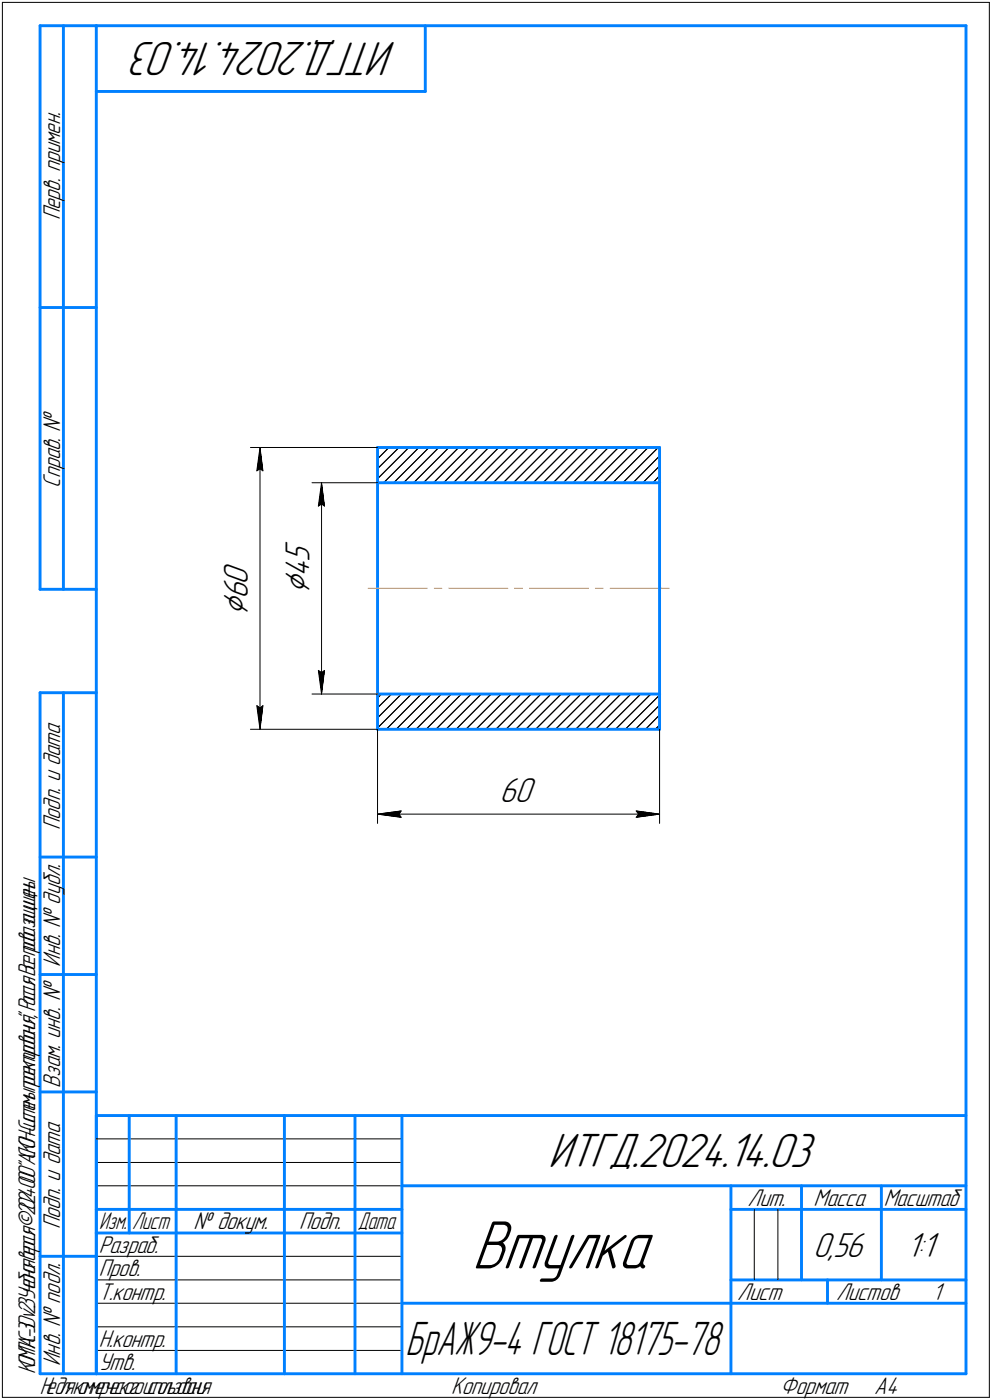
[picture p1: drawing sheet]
<svg xmlns="http://www.w3.org/2000/svg" width="211mm" height="298mm" viewBox="0 0 211 298" stroke-linecap="round" stroke-linejoin="round" font-family="sans-serif">
<g fill="none" stroke="#000" stroke-width=".21">
<path d="M.5 .5v297zM.5 .5h210zM210.5 .5v297zM53.3 95.3h27zM55.3 95.3l.6 4.9zM55.3 99.8l.6 .4zM55.3 95.3l-.7 4.9zM55.3 95.3v60zM80.3 99.8l4.6-4.5zM80.3 95.6l.4-.3zM82.7 95.3l-2.4 2.4zM89.1 95.3l-7.5 7.5z"/>
<path d="M101.8 95.3l-7.4 7.5zM127.3 95.3l-7.5 7.5zM131.6 95.3l-7.5 7.5zM140.3 97.1l-5.6 5.7zM54.6 100.2l.7-.4zM66.4 102.8h13.9zM67.7 107.8l.7-.5zM68.4 102.8l.6 5zM68.4 107.3l.6 .5zM68.4 102.8l-.7 5zM68.4 102.8v45zM80.3 101.9l6.7-6.6z"/>
<path d="M83.8 102.8l7.5-7.5zM85.9 102.8l7.5-7.5zM88 102.8l7.5-7.5zM90.1 102.8l7.5-7.5zM92.2 102.8l7.5-7.5zM96.5 102.8l7.5-7.5zM98.6 102.8l7.5-7.5zM100.7 102.8l7.5-7.5zM102.8 102.8l7.5-7.5zM104.9 102.8l7.5-7.5zM107.1 102.8l7.5-7.5zM109.2 102.8l7.5-7.5z"/>
<path d="M111.3 102.8l7.5-7.5zM113.5 102.8l7.5-7.5zM115.5 102.8l7.5-7.5zM117.7 102.8l7.5-7.5zM121.9 102.8l7.5-7.5zM126.2 102.8l7.5-7.5zM128.3 102.8l7.5-7.5zM130.4 102.8l7.5-7.5zM132.5 102.8l7.5-7.5zM136.8 102.8l3.5-3.6zM140.3 101.3l-1.4 1.5zM53.3 155.3h27z"/>
<path d="M54.6 150.3l.7 5zM54.6 150.3l.7 .5zM55.3 150.8l.6-.5zM55.9 150.3l-.6 5zM66.4 147.8h13.9zM67.7 142.7l.7 5.1zM67.7 142.7l.7 .6zM68.4 143.3l.6-.6zM69 142.7l-.6 5.1zM80.3 155l7.2-7.2zM80.3 152.9l5.1-5.1zM80.3 150.7l3-2.9z"/>
<path d="M80.3 148.6l.9-.8zM80.3 155.3v20zM84.3 155.3l7.5-7.5zM86.4 155.3l7.5-7.5zM88.5 155.3l7.5-7.5zM89.6 147.8l-7.4 7.5zM90.6 155.3l7.6-7.5zM92.7 155.3l7.5-7.5zM94.9 155.3l7.5-7.5zM99.1 155.3l7.5-7.5zM101.3 155.3l7.5-7.5zM103.3 155.3l7.6-7.5z"/>
<path d="M104.5 147.8l-7.5 7.5zM105.5 155.3l7.5-7.5zM109.7 155.3l7.5-7.5zM111.9 155.3l7.5-7.5zM114 155.3l7.5-7.5zM115.1 147.8l-7.5 7.5zM116.1 155.3l7.5-7.5zM118.2 155.3l7.5-7.5zM120.3 155.3l7.5-7.5zM124.6 155.3l7.5-7.5zM126.7 155.3l7.5-7.5zM128.8 155.3l7.5-7.5z"/>
<path d="M129.9 147.8l-7.4 7.5zM131 155.3l7.5-7.5zM133 155.3l7.3-7.3zM135.2 155.3l5.1-5.2zM139.4 155.3l.9-.9zM140.3 152.2l-3 3.1zM140.3 155.3v20zM80.3 173.3l5-.6zM80.3 173.3l5 .7zM80.3 173.3h60zM84.8 173.3l.5 .7zM85.3 172.7l-.5 .6z"/>
<path d="M135.4 174l4.9-.7zM135.4 172.7l.5 .6zM135.4 172.7l4.9 .6zM135.9 173.3l-.5 .7zM20.5 247.5h65zM20.5 252.5h65zM20.5 242.5h65zM160.5 257.5v15zM165.5 257.5v15zM20.5 267.5h65zM20.5 272.5h65zM20.5 277.5h65z"/>
<path d="M.5 297.5h210zM20.5 282.5h65zM20.5 287.5h65z"/>
</g>
<g fill="none" stroke="#0080ff" stroke-width=".62">
<path d="M8.5 5.5v120zM8.5 5.5h12zM13.5 5.5v120zM20.5 5.5v287zM20.5 5.5h185zM20.5 19.5h70zM90.5 5.5v14zM205.5 5.5v287zM8.5 65.5h12zM80.3 95.3v7.5zM80.3 95.3h60zM140.3 95.3v7.5z"/>
<path d="M80.3 102.8v45zM80.3 102.8h60zM140.3 102.8v45zM8.5 125.5h12zM8.5 147.5v145zM8.5 147.5h12zM13.5 147.5v145zM80.3 147.8v7.5zM80.3 155.3h60zM80.3 147.8h60zM140.3 147.8v7.5zM8.5 182.5h12z"/>
<path d="M8.5 207.5h12zM8.5 232.5h12zM20.5 237.5h185zM20.5 237.5v55zM27.5 237.5v25zM37.5 237.5v55zM60.5 237.5v55zM75.5 237.5v55zM85.5 237.5v55zM20.5 257.5h65zM85.5 252.5h120zM155.5 252.5v40z"/>
<path d="M155.5 257.5h15zM170.5 252.5v20zM170.5 257.5h35zM187.5 252.5v20zM8.5 267.5h12zM20.5 262.5h65zM85.5 277.5h70zM155.5 277.5h50zM155.5 272.5h50zM176.1 272.5v5zM8.5 292.5h12zM20.5 292.5h185z"/>
</g>
<path d="M78.3 125.3h12.6zM92.4 125.3h1.6zM95.5 125.3h12.5zM109.5 125.3h1.6zM112.7 125.3h12.5zM126.7 125.3h1.6zM129.8 125.3h12.6z" fill="none" stroke="#ff8000" stroke-width=".21"/>
<g fill="#fff" stroke="#fff" stroke-width=".21">
<path d="M106.2 165.2h8.2zM106.2 165.3h8.2zM106.2 165.3h8.2zM106.2 165.4h8.2zM106.2 165.4h8.2zM106.2 165.5h8.2zM106.2 165.6h8.2zM106.2 165.6h8.2zM106.2 165.7h8.2zM106.2 165.7h8.2zM106.2 165.8h8.2zM106.2 165.8h8.2zM106.2 165.9h8.2zM106.2 165.9h8.2zM106.2 166h8.2zM106.2 166.1h8.2zM106.2 166.1h8.2zM106.2 166.2h8.2zM106.2 166.2h8.2zM106.2 166.3h8.2zM106.2 166.3h8.2zM106.2 166.4h8.2zM106.2 166.5h8.2zM106.2 166.5h8.2zM106.2 166.6h8.2zM106.2 166.6h8.2zM106.2 166.7h8.2zM106.2 166.7h8.2zM106.2 166.8h8.2zM106.2 166.8h8.2zM106.2 166.9h8.2zM106.2 167h8.2zM106.2 167h8.2zM106.2 167.1h8.2zM106.2 167.1h8.2zM106.2 167.2h8.2zM106.2 167.2h8.2zM106.2 167.3h8.2zM106.2 167.4h8.2zM106.2 167.4h8.2zM106.2 167.5h8.2zM106.2 167.5h8.2zM106.2 167.6h8.2zM106.2 167.6h8.2zM106.2 167.7h8.2zM106.2 167.8h8.2zM106.2 167.8h8.2zM106.2 167.9h8.2zM106.2 167.9h8.2zM106.2 168h8.2zM106.2 168h8.2zM106.2 168.1h8.2zM106.2 168.1h8.2zM106.2 168.2h8.2zM106.2 168.3h8.2zM106.2 168.3h8.2zM106.2 168.4h8.2zM106.2 168.4h8.2zM106.2 168.5h8.2zM106.2 168.5h8.2zM106.2 168.6h8.2zM106.2 168.7h8.2zM106.2 168.7h8.2zM106.2 168.8h8.2zM106.2 168.8h8.2zM106.2 168.9h8.2zM106.2 168.9h8.2zM106.2 169h8.2zM106.2 169.1h8.2zM106.2 169.1h8.2zM106.2 169.2h8.2zM106.2 169.2h8.2zM106.2 169.3h8.2zM106.2 169.3h8.2zM106.2 169.4h8.2zM106.2 169.4h8.2zM106.2 169.5h8.2zM106.2 169.6h8.2zM106.2 169.6h8.2zM106.2 169.7h8.2zM106.2 169.7h8.2zM106.2 169.8h8.2zM106.2 169.8h8.2zM106.2 169.9h8.2zM106.2 170h8.2zM106.2 170h8.2zM106.2 170.1h8.2zM106.2 170.1h8.2zM106.2 170.2h8.2zM106.2 170.2h8.2zM106.2 170.3h8.2zM106.2 170.3h8.2zM106.2 170.4h8.2zM106.2 170.5h8.2zM106.2 170.5h8.2zM106.2 170.6h8.2zM106.2 170.6h8.2zM106.2 170.7h8.2zM106.2 170.7h8.2zM106.2 170.8h8.2zM106.2 170.9h8.2zM106.2 170.9h8.2zM106.2 171h8.2zM106.2 171h8.2zM106.2 171.1h8.2zM106.2 171.1h8.2zM106.2 171.2h8.2zM106.2 171.3h8.2zM106.2 171.3h8.2zM106.2 171.4h8.2zM106.2 171.4h8.2zM106.2 171.5h8.2zM106.2 171.5h8.2zM106.2 171.6h8.2zM106.2 171.6h8.2zM106.2 171.7h8.2zM106.2 171.8h8.2zM106.2 171.8h8.2zM106.2 171.9h8.2zM106.2 171.9h8.2zM106.2 172h8.2zM106.2 172h8.2zM106.2 172.1h8.2zM106.2 172.2h8.2zM106.2 172.2h8.2zM106.2 172.3h8.2z"/>
<path d="M85.5 172.2h.4zM85.1 172.2h.8zM84.6 172.3h1.3zM84.2 172.3h1.7zM83.8 172.4h2.1zM83.4 172.4h2.5zM83 172.5h2.9zM82.6 172.6h3.3zM82.1 172.6h3.8zM82 172.7h3.9zM81.9 172.7h4zM81.7 172.8h4.2zM81.6 172.8h4.3zM81.4 172.9h4.5zM81.3 172.9h4.6zM81.2 173h4.7zM81.1 173.1h4.8zM80.9 173.1h5zM80.8 173.2h5.1zM80.6 173.2h5.3zM80.5 173.3h5.4zM80.3 173.3h5.6zM80.5 173.4h5.4zM80.6 173.5h5.3zM80.8 173.5h5.1zM80.9 173.6h5zM81.1 173.6h4.8zM81.2 173.7h4.7zM81.3 173.7h4.6zM81.4 173.8h4.5zM81.6 173.8h4.3zM81.7 173.9h4.2zM81.9 174h4zM82 174h3.9zM82.1 174.1h3.8zM82.6 174.1h3.3zM83 174.2h2.9zM83.4 174.2h2.5zM83.8 174.3h2.1zM84.2 174.4h1.7zM84.6 174.4h1.3zM85.1 174.5h.8zM85.5 174.5h.4z"/>
<path d="M134.8 172.2h.5zM134.8 172.2h.9zM134.8 172.3h1.3zM134.8 172.3h1.7zM134.8 172.4h2.1zM134.8 172.4h2.5zM134.8 172.5h3zM134.8 172.6h3.4zM134.8 172.6h3.8zM134.8 172.7h3.9zM134.8 172.7h4.1zM134.8 172.8h4.2zM134.8 172.8h4.3zM134.8 172.9h4.4zM134.8 172.9h4.6zM134.8 173h4.7zM134.8 173.1h4.9zM134.8 173.1h5zM134.8 173.2h5.1zM134.8 173.2h5.3zM134.8 173.3h5.4zM134.8 173.3h5.5zM134.8 173.4h5.4zM134.8 173.5h5.3zM134.8 173.5h5.1zM134.8 173.6h5zM134.8 173.6h4.9zM134.8 173.7h4.7zM134.8 173.7h4.6zM134.8 173.8h4.4zM134.8 173.8h4.3zM134.8 173.9h4.2zM134.8 174h4.1zM134.8 174h3.9zM134.8 174.1h3.8zM134.8 174.1h3.4zM134.8 174.2h3zM134.8 174.2h2.5zM134.8 174.3h2.1zM134.8 174.4h1.7zM134.8 174.4h1.3zM134.8 174.5h.9zM134.8 174.5h.5z"/>
<path d="M47 119.5h7.3zM47 119.5h7.3zM47 119.6h7.3zM47 119.7h7.3zM47 119.7h7.3zM47 119.8h7.3zM47 119.8h7.3zM47 119.9h7.3zM47 119.9h7.3zM47 120h7.3zM47 120.1h7.3zM47 120.1h7.3zM47 120.2h7.3zM47 120.2h7.3zM47 120.3h7.3zM47 120.3h7.3zM47 120.4h7.3zM47 120.5h7.3zM47 120.5h7.3zM47 120.6h7.3zM47 120.6h7.3zM47 120.7h7.3zM47 120.7h7.3zM47 120.8h7.3zM47 120.8h7.3zM47 120.9h7.3zM47 121h7.3zM47 121h7.3zM47 121.1h7.3zM47 121.1h7.3zM47 121.2h7.3zM47 121.2h7.3zM47 121.3h7.3zM47 121.4h7.3zM47 121.4h7.3zM47 121.5h7.3zM47 121.5h7.3zM47 121.6h7.3zM47 121.6h7.3zM47 121.7h7.3zM47 121.8h7.3zM47 121.8h7.3zM47 121.9h7.3zM47 121.9h7.3zM47 122h7.3zM47 122h7.3zM47 122.1h7.3zM47 122.1h7.3zM47 122.2h7.3zM47 122.3h7.3zM47 122.3h7.3zM47 122.4h7.3zM47 122.4h7.3zM47 122.5h7.3zM47 122.5h7.3zM47 122.6h7.3zM47 122.7h7.3zM47 122.7h7.3zM47 122.8h7.3zM47 122.8h7.3zM47 122.9h7.3zM47 122.9h7.3zM47 123h7.3zM47 123h7.3zM47 123.1h7.3zM47 123.2h7.3zM47 123.2h7.3zM47 123.3h7.3zM47 123.3h7.3zM47 123.4h7.3zM47 123.4h7.3zM47 123.5h7.3zM47 123.6h7.3zM47 123.6h7.3zM47 123.7h7.3zM47 123.7h7.3zM47 123.8h7.3zM47 123.8h7.3zM47 123.9h7.3zM47 124h7.3zM47 124h7.3zM47 124.1h7.3zM47 124.1h7.3zM47 124.2h7.3zM47 124.2h7.3zM47 124.3h7.3zM47 124.3h7.3zM47 124.4h7.3zM47 124.5h7.3zM47 124.5h7.3zM47 124.6h7.3zM47 124.6h7.3zM47 124.7h7.3zM47 124.7h7.3zM47 124.8h7.3zM47 124.9h7.3zM47 124.9h7.3zM47 125h7.3zM47 125h7.3zM47 125.1h7.3zM47 125.1h7.3zM47 125.2h7.3zM47 125.3h7.3zM47 125.3h7.3zM47 125.4h7.3zM47 125.4h7.3zM47 125.5h7.3zM47 125.5h7.3zM47 125.6h7.3zM47 125.6h7.3zM47 125.7h7.3zM47 125.8h7.3zM47 125.8h7.3zM47 125.9h7.3zM47 125.9h7.3zM47 126h7.3zM47 126h7.3zM47 126.1h7.3zM47 126.2h7.3zM47 126.2h7.3zM47 126.3h7.3zM47 126.3h7.3zM47 126.4h7.3zM47 126.4h7.3zM47 126.5h7.3zM47 126.5h7.3zM47 126.6h7.3zM47 126.7h7.3zM47 126.7h7.3zM47 126.8h7.3zM47 126.8h7.3zM47 126.9h7.3zM47 126.9h7.3zM47 127h7.3zM47 127.1h7.3zM47 127.1h7.3zM47 127.2h7.3zM47 127.2h7.3zM47 127.3h7.3zM47 127.3h7.3zM47 127.4h7.3zM47 127.5h7.3zM47 127.5h7.3zM47 127.6h7.3zM47 127.6h7.3zM47 127.7h7.3zM47 127.7h7.3zM47 127.8h7.3zM47 127.8h7.3zM47 127.9h7.3zM47 128h7.3zM47 128h7.3zM47 128.1h7.3zM47 128.1h7.3zM47 128.2h7.3zM47 128.2h7.3zM47 128.3h7.3zM47 128.4h7.3zM47 128.4h7.3zM47 128.5h7.3zM47 128.5h7.3zM47 128.6h7.3zM47 128.6h7.3zM47 128.7h7.3zM47 128.7h7.3zM47 128.8h7.3zM47 128.9h7.3zM47 128.9h7.3zM47 129h7.3zM47 129h7.3zM47 129.1h7.3zM47 129.1h7.3zM47 129.2h7.3zM47 129.3h7.3zM47 129.3h7.3zM47 129.4h7.3zM47 129.4h7.3zM47 129.5h7.3zM47 129.5h7.3zM47 129.6h7.3zM47 129.7h7.3zM47 129.7h7.3zM47 129.8h7.3zM47 129.8h7.3zM47 129.9h7.3zM47 129.9h7.3zM47 130h7.3zM47 130h7.3zM47 130.1h7.3zM47 130.2h7.3zM47 130.2h7.3zM47 130.3h7.3zM47 130.3h7.3zM47 130.4h7.3zM47 130.4h7.3zM47 130.5h7.3zM47 130.6h7.3zM47 130.6h7.3zM47 130.7h7.3zM47 130.7h7.3zM47 130.8h7.3zM47 130.8h7.3zM47 130.9h7.3zM47 131h7.3zM47 131h7.3z"/>
<path d="M54.1 149.7h2.4zM54.1 149.8h2.4zM54.1 149.9h2.4zM54.1 149.9h2.4zM54.1 150h2.4zM54.1 150h2.4zM54.1 150.1h2.4zM54.1 150.1h2.4zM54.2 150.2h2.3zM54.2 150.3h2.2zM54.2 150.3h2.2zM54.2 150.4h2.2zM54.2 150.4h2.2zM54.2 150.5h2.2zM54.2 150.5h2.2zM54.2 150.6h2.2zM54.2 150.7h2.2zM54.2 150.7h2.2zM54.2 150.8h2.2zM54.2 150.8h2.2zM54.2 150.9h2.2zM54.2 150.9h2.2zM54.2 151h2.2zM54.3 151h2.1zM54.3 151.1h2.1zM54.3 151.2h2zM54.3 151.2h2zM54.3 151.3h2zM54.3 151.3h2zM54.3 151.4h2zM54.4 151.4h1.9zM54.4 151.5h1.9zM54.4 151.6h1.9zM54.4 151.6h1.9zM54.4 151.7h1.9zM54.4 151.7h1.9zM54.4 151.8h1.9zM54.4 151.8h1.9zM54.4 151.9h1.9zM54.4 151.9h1.9zM54.4 152h1.9zM54.4 152.1h1.9zM54.4 152.1h1.8zM54.4 152.2h1.8zM54.4 152.2h1.8zM54.5 152.3h1.7zM54.5 152.3h1.7zM54.5 152.4h1.7zM54.5 152.5h1.7zM54.5 152.5h1.7zM54.5 152.6h1.7zM54.5 152.6h1.7zM54.5 152.7h1.7zM54.5 152.7h1.7zM54.5 152.8h1.7zM54.5 152.9h1.7zM54.5 152.9h1.7zM54.5 153h1.7zM54.5 153h1.6zM54.6 153.1h1.5zM54.6 153.1h1.5zM54.6 153.2h1.5zM54.6 153.2h1.5zM54.6 153.3h1.5zM54.6 153.4h1.5zM54.6 153.4h1.5zM54.6 153.5h1.4zM54.6 153.5h1.4zM54.6 153.6h1.4zM54.7 153.6h1.3zM54.7 153.7h1.3zM54.8 153.8h1.1zM54.8 153.8h1.1zM54.8 153.9h1.1zM54.8 153.9h1.1zM54.8 154h1.1zM54.9 154h.9zM54.9 154.1h.9zM54.9 154.1h.9zM54.9 154.2h.9zM54.9 154.3h.9zM55 154.3h.7zM55 154.4h.7zM55 154.4h.7zM55 154.5h.7zM55 154.5h.7zM55.1 154.6h.5zM55.1 154.7h.5zM55.1 154.7h.5zM55.1 154.8h.4zM55.1 154.8h.4zM55.2 154.9h.3zM55.2 154.9h.3zM55.2 155h.3zM55.3 155.1h.1zM55.3 155.1h.1z"/>
<path d="M55.3 95.4h.1zM55.3 95.5h.1zM55.2 95.6h.3zM55.2 95.6h.3zM55.2 95.7h.3zM55.1 95.7h.4zM55.1 95.8h.4zM55.1 95.8h.5zM55.1 95.9h.5zM55.1 96h.5zM55 96h.7zM55 96.1h.7zM55 96.1h.7zM55 96.2h.7zM55 96.2h.7zM54.9 96.3h.9zM54.9 96.4h.9zM54.9 96.4h.9zM54.9 96.5h.9zM54.9 96.5h.9zM54.8 96.6h1.1zM54.8 96.6h1.1zM54.8 96.7h1.1zM54.8 96.7h1.1zM54.8 96.8h1.1zM54.7 96.9h1.3zM54.7 96.9h1.3zM54.6 97h1.4zM54.6 97h1.4zM54.6 97.1h1.4zM54.6 97.1h1.5zM54.6 97.2h1.5zM54.6 97.3h1.5zM54.6 97.3h1.5zM54.6 97.4h1.5zM54.6 97.4h1.5zM54.6 97.5h1.5zM54.5 97.5h1.6zM54.5 97.6h1.7zM54.5 97.6h1.7zM54.5 97.7h1.7zM54.5 97.8h1.7zM54.5 97.8h1.7zM54.5 97.9h1.7zM54.5 97.9h1.7zM54.5 98h1.7zM54.5 98h1.7zM54.5 98.1h1.7zM54.5 98.2h1.7zM54.5 98.2h1.7zM54.5 98.3h1.7zM54.4 98.3h1.8zM54.4 98.4h1.8zM54.4 98.4h1.8zM54.4 98.5h1.9zM54.4 98.6h1.9zM54.4 98.6h1.9zM54.4 98.7h1.9zM54.4 98.7h1.9zM54.4 98.8h1.9zM54.4 98.8h1.9zM54.4 98.9h1.9zM54.4 98.9h1.9zM54.4 99h1.9zM54.4 99.1h1.9zM54.4 99.1h1.9zM54.3 99.2h2zM54.3 99.2h2zM54.3 99.3h2zM54.3 99.3h2zM54.3 99.4h2.1zM54.3 99.5h2.1zM54.3 99.5h2.1zM54.2 99.6h2.2zM54.2 99.6h2.2zM54.2 99.7h2.2zM54.2 99.7h2.2zM54.2 99.8h2.2zM54.2 99.9h2.2zM54.2 99.9h2.2zM54.2 100h2.2zM54.2 100h2.2zM54.2 100.1h2.2zM54.2 100.1h2.2zM54.2 100.2h2.2zM54.2 100.2h2.2zM54.2 100.3h2.3zM54.1 100.4h2.4zM54.1 100.4h2.4zM54.1 100.5h2.4zM54.1 100.5h2.4zM54.1 100.6h2.4zM54.1 100.6h2.4zM54.1 100.7h2.4z"/>
<path d="M60.1 115.1h7.3zM60.1 115.2h7.3zM60.1 115.3h7.3zM60.1 115.3h7.3zM60.1 115.4h7.3zM60.1 115.4h7.3zM60.1 115.5h7.3zM60.1 115.5h7.3zM60.1 115.6h7.3zM60.1 115.7h7.3zM60.1 115.7h7.3zM60.1 115.8h7.3zM60.1 115.8h7.3zM60.1 115.9h7.3zM60.1 115.9h7.3zM60.1 116h7.3zM60.1 116h7.3zM60.1 116.1h7.3zM60.1 116.2h7.3zM60.1 116.2h7.3zM60.1 116.3h7.3zM60.1 116.3h7.3zM60.1 116.4h7.3zM60.1 116.4h7.3zM60.1 116.5h7.3zM60.1 116.6h7.3zM60.1 116.6h7.3zM60.1 116.7h7.3zM60.1 116.7h7.3zM60.1 116.8h7.3zM60.1 116.8h7.3zM60.1 116.9h7.3zM60.1 117h7.3zM60.1 117h7.3zM60.1 117.1h7.3zM60.1 117.1h7.3zM60.1 117.2h7.3zM60.1 117.2h7.3zM60.1 117.3h7.3zM60.1 117.3h7.3zM60.1 117.4h7.3zM60.1 117.5h7.3zM60.1 117.5h7.3zM60.1 117.6h7.3zM60.1 117.6h7.3zM60.1 117.7h7.3zM60.1 117.7h7.3zM60.1 117.8h7.3zM60.1 117.9h7.3zM60.1 117.9h7.3zM60.1 118h7.3zM60.1 118h7.3zM60.1 118.1h7.3zM60.1 118.1h7.3zM60.1 118.2h7.3zM60.1 118.3h7.3zM60.1 118.3h7.3zM60.1 118.4h7.3zM60.1 118.4h7.3zM60.1 118.5h7.3zM60.1 118.5h7.3zM60.1 118.6h7.3zM60.1 118.6h7.3zM60.1 118.7h7.3zM60.1 118.8h7.3zM60.1 118.8h7.3zM60.1 118.9h7.3zM60.1 118.9h7.3zM60.1 119h7.3zM60.1 119h7.3zM60.1 119.1h7.3zM60.1 119.2h7.3zM60.1 119.2h7.3zM60.1 119.3h7.3zM60.1 119.3h7.3zM60.1 119.4h7.3zM60.1 119.4h7.3zM60.1 119.5h7.3zM60.1 119.5h7.3zM60.1 119.6h7.3zM60.1 119.7h7.3zM60.1 119.7h7.3zM60.1 119.8h7.3zM60.1 119.8h7.3zM60.1 119.9h7.3zM60.1 119.9h7.3zM60.1 120h7.3zM60.1 120.1h7.3zM60.1 120.1h7.3zM60.1 120.2h7.3zM60.1 120.2h7.3zM60.1 120.3h7.3zM60.1 120.3h7.3zM60.1 120.4h7.3zM60.1 120.5h7.3zM60.1 120.5h7.3zM60.1 120.6h7.3zM60.1 120.6h7.3zM60.1 120.7h7.3zM60.1 120.7h7.3zM60.1 120.8h7.3zM60.1 120.8h7.3zM60.1 120.9h7.3zM60.1 121h7.3zM60.1 121h7.3zM60.1 121.1h7.3zM60.1 121.1h7.3zM60.1 121.2h7.3zM60.1 121.2h7.3zM60.1 121.3h7.3zM60.1 121.4h7.3zM60.1 121.4h7.3zM60.1 121.5h7.3zM60.1 121.5h7.3zM60.1 121.6h7.3zM60.1 121.6h7.3zM60.1 121.7h7.3zM60.1 121.8h7.3zM60.1 121.8h7.3zM60.1 121.9h7.3zM60.1 121.9h7.3zM60.1 122h7.3zM60.1 122h7.3zM60.1 122.1h7.3zM60.1 122.1h7.3zM60.1 122.2h7.3zM60.1 122.3h7.3zM60.1 122.3h7.3zM60.1 122.4h7.3zM60.1 122.4h7.3zM60.1 122.5h7.3zM60.1 122.5h7.3zM60.1 122.6h7.3zM60.1 122.7h7.3zM60.1 122.7h7.3zM60.1 122.8h7.3zM60.1 122.8h7.3zM60.1 122.9h7.3zM60.1 122.9h7.3zM60.1 123h7.3zM60.1 123h7.3zM60.1 123.1h7.3zM60.1 123.2h7.3zM60.1 123.2h7.3zM60.1 123.3h7.3zM60.1 123.3h7.3zM60.1 123.4h7.3zM60.1 123.4h7.3zM60.1 123.5h7.3zM60.1 123.6h7.3zM60.1 123.6h7.3zM60.1 123.7h7.3zM60.1 123.7h7.3zM60.1 123.8h7.3zM60.1 123.8h7.3zM60.1 123.9h7.3zM60.1 124h7.3zM60.1 124h7.3zM60.1 124.1h7.3zM60.1 124.1h7.3zM60.1 124.2h7.3zM60.1 124.2h7.3zM60.1 124.3h7.3zM60.1 124.3h7.3zM60.1 124.4h7.3zM60.1 124.5h7.3zM60.1 124.5h7.3zM60.1 124.6h7.3zM60.1 124.6h7.3zM60.1 124.7h7.3zM60.1 124.7h7.3zM60.1 124.8h7.3zM60.1 124.9h7.3zM60.1 124.9h7.3zM60.1 125h7.3zM60.1 125h7.3zM60.1 125.1h7.3zM60.1 125.1h7.3zM60.1 125.2h7.3zM60.1 125.3h7.3zM60.1 125.3h7.3zM60.1 125.4h7.3zM60.1 125.4h7.3zM60.1 125.5h7.3zM60.1 125.5h7.3zM60.1 125.6h7.3zM60.1 125.6h7.3zM60.1 125.7h7.3zM60.1 125.8h7.3zM60.1 125.8h7.3zM60.1 125.9h7.3zM60.1 125.9h7.3zM60.1 126h7.3zM60.1 126h7.3zM60.1 126.1h7.3zM60.1 126.2h7.3zM60.1 126.2h7.3zM60.1 126.3h7.3zM60.1 126.3h7.3z"/>
<path d="M68.4 103h.1zM68.4 103h.1zM68.3 103.1h.3zM68.3 103.1h.3zM68.2 103.2h.4zM68.2 103.2h.4zM68.2 103.3h.4zM68.2 103.3h.5zM68.2 103.4h.5zM68.1 103.5h.6zM68.1 103.5h.6zM68.1 103.6h.6zM68.1 103.6h.7zM68 103.7h.8zM68 103.7h.9zM68 103.8h.9zM68 103.9h.9zM67.9 103.9h1zM67.9 104h1zM67.9 104h1.1zM67.8 104.1h1.2zM67.8 104.1h1.2zM67.8 104.2h1.2zM67.8 104.3h1.2zM67.7 104.3h1.4zM67.7 104.4h1.4zM67.7 104.4h1.4zM67.7 104.5h1.4zM67.6 104.5h1.5zM67.6 104.6h1.6zM67.6 104.6h1.6zM67.6 104.7h1.6zM67.6 104.8h1.6zM67.6 104.8h1.6zM67.6 104.9h1.6zM67.6 104.9h1.6zM67.6 105h1.6zM67.6 105h1.7zM67.6 105.1h1.7zM67.6 105.2h1.7zM67.6 105.2h1.7zM67.6 105.3h1.7zM67.6 105.3h1.7zM67.6 105.4h1.7zM67.6 105.4h1.7zM67.5 105.5h1.8zM67.5 105.6h1.8zM67.5 105.6h1.8zM67.5 105.7h1.8zM67.5 105.7h1.8zM67.5 105.8h1.8zM67.5 105.8h1.8zM67.5 105.9h1.8zM67.5 105.9h1.9zM67.5 106h1.9zM67.5 106.1h1.9zM67.5 106.1h1.9zM67.5 106.2h1.9zM67.5 106.2h1.9zM67.5 106.3h1.9zM67.5 106.3h1.9zM67.4 106.4h2zM67.4 106.5h2zM67.4 106.5h2zM67.4 106.6h2zM67.4 106.6h2zM67.4 106.7h2zM67.4 106.7h2zM67.4 106.8h2zM67.4 106.8h2zM67.3 106.9h2.2zM67.3 107h2.2zM67.3 107h2.2zM67.3 107.1h2.2zM67.3 107.1h2.2zM67.3 107.2h2.2zM67.3 107.2h2.2zM67.3 107.3h2.2zM67.3 107.4h2.2zM67.3 107.4h2.2zM67.3 107.5h2.2zM67.3 107.5h2.2zM67.3 107.6h2.2zM67.3 107.6h2.2zM67.3 107.7h2.2zM67.3 107.8h2.2zM67.2 107.8h2.4zM67.2 107.9h2.4zM67.2 107.9h2.4zM67.2 108h2.4zM67.2 108h2.4zM67.2 108.1h2.4zM67.2 108.1h2.4zM67.2 108.2h2.4z"/>
<path d="M67.2 142.3h2.4zM67.2 142.4h2.4zM67.2 142.4h2.4zM67.2 142.5h2.4zM67.2 142.5h2.4zM67.2 142.6h2.4zM67.2 142.6h2.4zM67.2 142.7h2.4zM67.2 142.7h2.4zM67.3 142.8h2.2zM67.3 142.9h2.2zM67.3 142.9h2.2zM67.3 143h2.2zM67.3 143h2.2zM67.3 143.1h2.2zM67.3 143.1h2.2zM67.3 143.2h2.2zM67.3 143.3h2.2zM67.3 143.3h2.2zM67.3 143.4h2.2zM67.3 143.4h2.2zM67.3 143.5h2.2zM67.3 143.5h2.2zM67.3 143.6h2.2zM67.3 143.7h2.2zM67.4 143.7h2zM67.4 143.8h2zM67.4 143.8h2zM67.4 143.9h2zM67.4 143.9h2zM67.4 144h2zM67.4 144h2zM67.4 144.1h2zM67.5 144.2h1.9zM67.5 144.2h1.9zM67.5 144.3h1.9zM67.5 144.3h1.9zM67.5 144.4h1.9zM67.5 144.4h1.9zM67.5 144.5h1.9zM67.5 144.6h1.9zM67.5 144.6h1.8zM67.5 144.7h1.8zM67.5 144.7h1.8zM67.5 144.8h1.8zM67.5 144.8h1.8zM67.5 144.9h1.8zM67.5 144.9h1.8zM67.5 145h1.8zM67.6 145.1h1.7zM67.6 145.1h1.7zM67.6 145.2h1.7zM67.6 145.2h1.7zM67.6 145.3h1.7zM67.6 145.3h1.7zM67.6 145.4h1.7zM67.6 145.5h1.7zM67.6 145.5h1.6zM67.6 145.6h1.6zM67.6 145.6h1.6zM67.6 145.7h1.6zM67.6 145.7h1.6zM67.6 145.8h1.6zM67.6 145.9h1.6zM67.6 145.9h1.6zM67.6 146h1.5zM67.7 146h1.4zM67.7 146.1h1.4zM67.7 146.1h1.4zM67.7 146.2h1.4zM67.8 146.2h1.2zM67.8 146.3h1.2zM67.8 146.4h1.2zM67.8 146.4h1.2zM67.8 146.5h1.2zM67.9 146.5h1zM67.9 146.6h1zM68 146.6h.9zM68 146.7h.9zM68 146.8h.9zM68 146.8h.8zM68 146.9h.8zM68.1 146.9h.7zM68.1 147h.6zM68.1 147h.6zM68.1 147.1h.6zM68.2 147.2h.5zM68.2 147.2h.5zM68.2 147.3h.4zM68.2 147.3h.4zM68.2 147.4h.4zM68.3 147.4h.3zM68.3 147.5h.3zM68.4 147.5h.1zM68.4 147.6h.1z"/>
</g>
<g fill="#000" stroke="#000" stroke-width=".21">
<path d="M55.2 96.1h.1zM55.2 96.2h.1zM55.2 96.2h.1zM55.2 96.3h.1zM55.2 96.4h.1zM55.2 96.4h.1zM55.2 96.5h.1zM55.1 96.5h.2zM55.1 96.6h.2zM55.1 96.6h.2zM55.1 96.7h.2zM55.1 96.7h.2zM55.1 96.8h.2zM55.1 96.9h.2zM55.1 96.9h.2zM55.1 97h.2zM55.1 97h.2zM55.1 97.1h.2zM55.1 97.1h.2zM55.1 97.2h.2zM55.1 97.3h.2zM55.1 97.3h.2zM55 97.4h.3zM55 97.4h.3zM55 97.5h.3zM55 97.5h.3zM55 97.6h.3zM55 97.6h.3zM55 97.7h.3zM55 97.8h.3zM55 97.8h.3zM55 97.9h.3zM55 97.9h.3zM55 98h.3zM55 98h.3zM55 98.1h.3zM55 98.2h.3zM54.9 98.2h.4zM54.9 98.3h.4zM54.9 98.3h.4zM54.9 98.4h.4zM54.9 98.4h.4zM54.9 98.5h.4zM54.9 98.6h.4zM54.9 98.6h.4zM54.9 98.7h.4zM54.9 98.7h.4zM54.9 98.8h.4zM54.9 98.8h.4zM54.9 98.9h.4zM54.9 98.9h.4zM54.8 99h.5zM54.8 99.1h.5zM54.8 99.1h.5zM54.8 99.2h.5zM54.8 99.2h.5zM54.8 99.3h.5zM54.8 99.3h.5zM54.8 99.4h.5zM54.8 99.5h.5zM54.8 99.5h.5zM54.8 99.6h.5zM54.8 99.6h.5zM54.8 99.7h.5zM54.8 99.7h.5zM54.8 99.8h.5zM54.7 99.9h.6zM54.7 99.9h.4zM54.7 100h.4zM54.7 100h.3zM54.7 100.1h.2zM54.7 100.1h.1z"/>
<path d="M55.3 95.8h.1zM55.3 95.8h.1zM55.3 95.9h.1zM55.3 96h.1zM55.3 96h.1zM55.3 96.1h.1zM55.3 96.1h.1zM55.3 96.2h.1zM55.3 96.2h.2zM55.3 96.3h.2zM55.3 96.4h.2zM55.3 96.4h.2zM55.3 96.5h.2zM55.3 96.5h.2zM55.3 96.6h.2zM55.3 96.6h.2zM55.3 96.7h.2zM55.3 96.7h.2zM55.3 96.8h.2zM55.3 96.9h.2zM55.3 96.9h.2zM55.3 97h.2zM55.3 97h.2zM55.3 97.1h.2zM55.3 97.1h.3zM55.3 97.2h.3zM55.3 97.3h.3zM55.3 97.3h.3zM55.3 97.4h.3zM55.3 97.4h.3zM55.3 97.5h.3zM55.3 97.5h.3zM55.3 97.6h.4zM55.3 97.6h.4zM55.3 97.7h.4zM55.3 97.8h.4zM55.3 97.8h.4zM55.3 97.9h.4zM55.3 97.9h.4zM55.3 98h.4zM55.3 98h.4zM55.3 98.1h.4zM55.3 98.2h.4zM55.3 98.2h.4zM55.3 98.3h.4zM55.3 98.3h.4zM55.3 98.4h.4zM55.3 98.4h.4zM55.3 98.5h.5zM55.3 98.6h.5zM55.3 98.6h.5zM55.3 98.7h.5zM55.3 98.7h.5zM55.3 98.8h.5zM55.3 98.8h.5zM55.3 98.9h.5zM55.3 98.9h.5zM55.3 99h.5zM55.3 99.1h.5zM55.3 99.1h.5zM55.3 99.2h.5zM55.3 99.2h.5zM55.3 99.3h.5zM55.3 99.3h.5zM55.3 99.4h.6zM55.3 99.5h.6zM55.3 99.5h.6zM55.3 99.6h.6zM55.3 99.6h.6zM55.3 99.7h.6zM55.3 99.7h.6zM55.3 99.8h.6zM55.4 99.9h.5zM55.5 99.9h.4zM55.6 100h.3zM55.7 100h.2zM55.7 100.1h.2zM55.8 100.1h.1z"/>
<path d="M68.3 103.6h.1zM68.3 103.7h.1zM68.3 103.7h.1zM68.3 103.8h.1zM68.3 103.9h.1zM68.3 103.9h.1zM68.3 104h.1zM68.2 104h.2zM68.2 104.1h.2zM68.2 104.1h.2zM68.2 104.2h.2zM68.2 104.3h.2zM68.2 104.3h.2zM68.2 104.4h.2zM68.2 104.4h.2zM68.2 104.5h.2zM68.2 104.5h.2zM68.2 104.6h.2zM68.2 104.6h.2zM68.2 104.7h.2zM68.2 104.8h.2zM68.2 104.8h.2zM68.1 104.9h.3zM68.1 104.9h.3zM68.1 105h.3zM68.1 105h.3zM68.1 105.1h.3zM68.1 105.2h.3zM68.1 105.2h.3zM68.1 105.3h.3zM68.1 105.3h.3zM68.1 105.4h.3zM68.1 105.4h.3zM68.1 105.5h.3zM68.1 105.6h.3zM68.1 105.6h.3zM68.1 105.7h.3zM68 105.7h.4zM68 105.8h.4zM68 105.8h.4zM68 105.9h.4zM68 105.9h.4zM68 106h.4zM68 106.1h.4zM68 106.1h.4zM68 106.2h.4zM68 106.2h.4zM68 106.3h.4zM68 106.3h.4zM68 106.4h.4zM68 106.5h.4zM67.9 106.5h.5zM67.9 106.6h.5zM67.9 106.6h.5zM67.9 106.7h.5zM67.9 106.7h.5zM67.9 106.8h.5zM67.9 106.8h.5zM67.9 106.9h.5zM67.8 107h.6zM67.8 107h.6zM67.8 107.1h.6zM67.8 107.1h.6zM67.8 107.2h.6zM67.8 107.2h.6zM67.8 107.3h.6zM67.8 107.4h.6zM67.8 107.4h.4zM67.8 107.5h.4zM67.8 107.5h.3zM67.8 107.6h.2zM67.8 107.6h.1z"/>
<path d="M68.4 103.3h.1zM68.4 103.3h.1zM68.4 103.4h.1zM68.4 103.5h.1zM68.4 103.5h.1zM68.4 103.6h.1zM68.4 103.6h.1zM68.4 103.7h.1zM68.4 103.7h.2zM68.4 103.8h.2zM68.4 103.9h.2zM68.4 103.9h.2zM68.4 104h.2zM68.4 104h.2zM68.4 104.1h.2zM68.4 104.1h.2zM68.4 104.2h.2zM68.4 104.3h.2zM68.4 104.3h.2zM68.4 104.4h.2zM68.4 104.4h.2zM68.4 104.5h.2zM68.4 104.5h.2zM68.4 104.6h.2zM68.4 104.6h.3zM68.4 104.7h.3zM68.4 104.8h.3zM68.4 104.8h.3zM68.4 104.9h.3zM68.4 104.9h.3zM68.4 105h.3zM68.4 105h.3zM68.4 105.1h.3zM68.4 105.2h.3zM68.4 105.2h.3zM68.4 105.3h.3zM68.4 105.3h.3zM68.4 105.4h.3zM68.4 105.4h.3zM68.4 105.5h.3zM68.4 105.6h.4zM68.4 105.6h.4zM68.4 105.7h.4zM68.4 105.7h.4zM68.4 105.8h.4zM68.4 105.8h.4zM68.4 105.9h.4zM68.4 105.9h.4zM68.4 106h.5zM68.4 106.1h.5zM68.4 106.1h.5zM68.4 106.2h.5zM68.4 106.2h.5zM68.4 106.3h.5zM68.4 106.3h.5zM68.4 106.4h.5zM68.4 106.5h.5zM68.4 106.5h.5zM68.4 106.6h.5zM68.4 106.6h.5zM68.4 106.7h.5zM68.4 106.7h.5zM68.4 106.8h.5zM68.4 106.8h.5zM68.4 106.9h.6zM68.4 107h.6zM68.4 107h.6zM68.4 107.1h.6zM68.4 107.1h.6zM68.4 107.2h.6zM68.4 107.2h.6zM68.4 107.3h.6zM68.5 107.4h.5zM68.6 107.4h.4zM68.7 107.5h.3zM68.7 107.5h.3zM68.8 107.6h.2zM68.9 107.6h.1z"/>
<path d="M54.7 150.4h.1zM54.7 150.4h.2zM54.7 150.5h.3zM54.7 150.5h.3zM54.7 150.6h.4zM54.7 150.7h.5zM54.8 150.7h.5zM54.8 150.8h.5zM54.8 150.8h.5zM54.8 150.9h.5zM54.8 150.9h.5zM54.8 151h.5zM54.8 151h.5zM54.8 151.1h.5zM54.8 151.2h.5zM54.8 151.2h.5zM54.8 151.3h.5zM54.8 151.3h.5zM54.8 151.4h.5zM54.8 151.4h.5zM54.8 151.5h.5zM54.9 151.6h.4zM54.9 151.6h.4zM54.9 151.7h.4zM54.9 151.7h.4zM54.9 151.8h.4zM54.9 151.8h.4zM54.9 151.9h.4zM54.9 151.9h.4zM54.9 152h.4zM54.9 152.1h.4zM54.9 152.1h.4zM54.9 152.2h.4zM54.9 152.2h.4zM54.9 152.3h.4zM54.9 152.3h.4zM55 152.4h.3zM55 152.5h.3zM55 152.5h.3zM55 152.6h.3zM55 152.6h.3zM55 152.7h.3zM55 152.7h.3zM55 152.8h.3zM55 152.9h.3zM55 152.9h.3zM55 153h.3zM55 153h.3zM55 153.1h.3zM55 153.1h.3zM55.1 153.2h.2zM55.1 153.2h.2zM55.1 153.3h.2zM55.1 153.4h.2zM55.1 153.4h.2zM55.1 153.5h.2zM55.1 153.5h.2zM55.1 153.6h.2zM55.1 153.6h.2zM55.1 153.7h.2zM55.1 153.8h.2zM55.1 153.8h.2zM55.1 153.9h.2zM55.1 153.9h.2zM55.1 154h.2zM55.2 154h.1zM55.2 154.1h.1zM55.2 154.1h.1zM55.2 154.2h.1zM55.2 154.3h.1zM55.2 154.3h.1zM55.2 154.4h.1zM55.2 154.4h.1z"/>
<path d="M55.8 150.4h.1zM55.8 150.4h.1zM55.7 150.5h.2zM55.6 150.5h.3zM55.5 150.6h.4zM55.5 150.7h.4zM55.4 150.7h.5zM55.3 150.8h.6zM55.3 150.8h.6zM55.3 150.9h.6zM55.3 150.9h.6zM55.3 151h.6zM55.3 151h.6zM55.3 151.1h.6zM55.3 151.2h.6zM55.3 151.2h.5zM55.3 151.3h.5zM55.3 151.3h.5zM55.3 151.4h.5zM55.3 151.4h.5zM55.3 151.5h.5zM55.3 151.6h.5zM55.3 151.6h.5zM55.3 151.7h.5zM55.3 151.7h.5zM55.3 151.8h.5zM55.3 151.8h.5zM55.3 151.9h.5zM55.3 151.9h.5zM55.3 152h.5zM55.3 152.1h.5zM55.3 152.1h.4zM55.3 152.2h.4zM55.3 152.2h.4zM55.3 152.3h.4zM55.3 152.3h.4zM55.3 152.4h.4zM55.3 152.5h.4zM55.3 152.5h.4zM55.3 152.6h.4zM55.3 152.6h.4zM55.3 152.7h.4zM55.3 152.7h.4zM55.3 152.8h.4zM55.3 152.9h.4zM55.3 152.9h.4zM55.3 153h.4zM55.3 153h.3zM55.3 153.1h.3zM55.3 153.1h.3zM55.3 153.2h.3zM55.3 153.2h.3zM55.3 153.3h.3zM55.3 153.4h.3zM55.3 153.4h.3zM55.3 153.5h.2zM55.3 153.5h.2zM55.3 153.6h.2zM55.3 153.6h.2zM55.3 153.7h.2zM55.3 153.8h.2zM55.3 153.8h.2zM55.3 153.9h.2zM55.3 153.9h.2zM55.3 154h.2zM55.3 154h.2zM55.3 154.1h.2zM55.3 154.1h.2zM55.3 154.2h.2zM55.3 154.3h.2zM55.3 154.3h.2zM55.3 154.4h.1zM55.3 154.4h.1zM55.3 154.5h.1zM55.3 154.5h.1zM55.3 154.6h.1zM55.3 154.7h.1zM55.3 154.7h.1zM55.3 154.8h.1z"/>
<path d="M67.8 142.9h.1zM67.8 142.9h.2zM67.8 143h.3zM67.8 143h.3zM67.8 143.1h.4zM67.8 143.1h.5zM67.8 143.2h.6zM67.8 143.3h.6zM67.8 143.3h.6zM67.8 143.4h.6zM67.8 143.4h.6zM67.8 143.5h.6zM67.8 143.5h.6zM67.9 143.6h.5zM67.9 143.7h.5zM67.9 143.7h.5zM67.9 143.8h.5zM67.9 143.8h.5zM67.9 143.9h.5zM67.9 143.9h.5zM67.9 144h.5zM68 144h.4zM68 144.1h.4zM68 144.2h.4zM68 144.2h.4zM68 144.3h.4zM68 144.3h.4zM68 144.4h.4zM68 144.4h.4zM68 144.5h.4zM68 144.6h.4zM68 144.6h.4zM68 144.7h.4zM68 144.7h.4zM68 144.8h.4zM68 144.8h.4zM68.1 144.9h.3zM68.1 144.9h.3zM68.1 145h.3zM68.1 145.1h.3zM68.1 145.1h.3zM68.1 145.2h.3zM68.1 145.2h.3zM68.1 145.3h.3zM68.1 145.3h.3zM68.1 145.4h.3zM68.1 145.5h.3zM68.1 145.5h.3zM68.1 145.6h.3zM68.1 145.6h.3zM68.2 145.7h.2zM68.2 145.7h.2zM68.2 145.8h.2zM68.2 145.9h.2zM68.2 145.9h.2zM68.2 146h.2zM68.2 146h.2zM68.2 146.1h.2zM68.2 146.1h.2zM68.2 146.2h.2zM68.2 146.2h.2zM68.2 146.3h.2zM68.2 146.4h.2zM68.2 146.4h.2zM68.2 146.5h.2zM68.3 146.5h.1zM68.3 146.6h.1zM68.3 146.6h.1zM68.3 146.7h.1zM68.3 146.8h.1zM68.3 146.8h.1zM68.3 146.9h.1zM68.3 146.9h.1z"/>
<path d="M68.9 142.9h.1zM68.9 142.9h.1zM68.8 143h.2zM68.7 143h.3zM68.6 143.1h.4zM68.6 143.1h.4zM68.5 143.2h.5zM68.4 143.3h.6zM68.4 143.3h.6zM68.4 143.4h.6zM68.4 143.4h.6zM68.4 143.5h.6zM68.4 143.5h.6zM68.4 143.6h.6zM68.4 143.7h.6zM68.4 143.7h.5zM68.4 143.8h.5zM68.4 143.8h.5zM68.4 143.9h.5zM68.4 143.9h.5zM68.4 144h.5zM68.4 144h.5zM68.4 144.1h.5zM68.4 144.2h.5zM68.4 144.2h.5zM68.4 144.3h.5zM68.4 144.3h.5zM68.4 144.4h.5zM68.4 144.4h.5zM68.4 144.5h.5zM68.4 144.6h.5zM68.4 144.6h.4zM68.4 144.7h.4zM68.4 144.7h.4zM68.4 144.8h.4zM68.4 144.8h.4zM68.4 144.9h.4zM68.4 144.9h.4zM68.4 145h.4zM68.4 145.1h.3zM68.4 145.1h.3zM68.4 145.2h.3zM68.4 145.2h.3zM68.4 145.3h.3zM68.4 145.3h.3zM68.4 145.4h.3zM68.4 145.5h.3zM68.4 145.5h.3zM68.4 145.6h.3zM68.4 145.6h.3zM68.4 145.7h.3zM68.4 145.7h.3zM68.4 145.8h.3zM68.4 145.9h.3zM68.4 145.9h.3zM68.4 146h.2zM68.4 146h.2zM68.4 146.1h.2zM68.4 146.1h.2zM68.4 146.2h.2zM68.4 146.2h.2zM68.4 146.3h.2zM68.4 146.4h.2zM68.4 146.4h.2zM68.4 146.5h.2zM68.4 146.5h.2zM68.4 146.6h.2zM68.4 146.6h.2zM68.4 146.7h.2zM68.4 146.8h.2zM68.4 146.8h.2zM68.4 146.9h.1zM68.4 146.9h.1zM68.4 147h.1zM68.4 147h.1zM68.4 147.1h.1zM68.4 147.2h.1zM68.4 147.2h.1zM68.4 147.3h.1z"/>
<path d="M80.3 173.3h4.5zM80.8 173.4h4.1zM81.2 173.5h3.7zM81.6 173.5h3.4zM82 173.6h3zM82.5 173.6h2.6zM82.9 173.7h2.2zM83.3 173.7h1.9zM83.7 173.8h1.5zM84.1 173.8h1.1zM84.6 173.9h.7zM84.9 174h.4z"/>
<path d="M84.9 172.7h.4zM84.6 172.8h.7zM84.1 172.8h1.1zM83.7 172.9h1.5zM83.3 172.9h1.9zM82.9 173h2.2zM82.5 173.1h2.6zM82 173.1h3zM81.6 173.2h3.4zM81.2 173.2h3.7zM80.8 173.3h4.1z"/>
<path d="M135.4 172.7h.4zM135.5 172.8h.7zM135.5 172.8h1.1zM135.5 172.9h1.5zM135.6 172.9h1.8zM135.6 173h2.2zM135.7 173.1h2.6zM135.7 173.1h3zM135.7 173.2h3.4zM135.8 173.2h3.7zM135.9 173.3h4z"/>
<path d="M135.9 173.3h4.4zM135.9 173.4h4zM135.8 173.5h3.7zM135.7 173.5h3.4zM135.7 173.6h3zM135.7 173.6h2.6zM135.6 173.7h2.2zM135.6 173.7h1.8zM135.5 173.8h1.5zM135.5 173.8h1.1zM135.5 173.9h.7zM135.4 174h.4z"/>
</g>
<text font-size="15.6" x="100.4" y="270.1">Втулка</text>
<g font-size="10.9">
<text x="84.4" y="9" transform="rotate(-180 84.4 9)">ИТГД.2024.14.03</text>
<text x="116.6" y="248.5">ИТГД.2024.14.03</text>
</g>
<text font-size="10.6" x="86.3" y="288.5">БрАЖ9-4 ГОСТ 18175-78</text>
<g font-size="8.5">
<text x="52.7" y="131.1" transform="rotate(-90 52.7 131.1)">⌀</text>
<text x="65.8" y="126.4" transform="rotate(-90 65.8 126.4)">⌀</text>
</g>
<g font-size="7.8">
<text x="65.8" y="119.8" transform="rotate(-90 65.8 119.8)">5</text>
<text x="52.7" y="124.5" transform="rotate(-90 52.7 124.5)">0</text>
<text x="65.8" y="122.9" transform="rotate(-90 65.8 122.9)">4</text>
<text x="52.7" y="127.6" transform="rotate(-90 52.7 127.6)">6</text>
<text x="106.3" y="170.8">60</text>
<text x="173" y="267.5">0,56</text>
<text x="192.9" y="267.5">1:1</text>
</g>
<g font-size="5.5">
<text x="12.8" y="46.9" transform="rotate(-90 12.8 46.9)">Перв. примен.</text>
<text x="12.8" y="103.8" transform="rotate(-90 12.8 103.8)">Справ. №</text>
<text x="12.8" y="176.7" transform="rotate(-90 12.8 176.7)">Подп. и дата</text>
<text x="12.8" y="205.8" transform="rotate(-90 12.8 205.8)">Инв. № дубл.</text>
<text x="12.8" y="231.6" transform="rotate(-90 12.8 231.6)">Взам. инв. №</text>
<text x="159.1" y="256.8">Лит.</text>
<text x="173.1" y="256.8">Масса</text>
<text x="12.8" y="261.7" transform="rotate(-90 12.8 261.7)">Подп. и дата</text>
<text x="41.2" y="261.8">№ докум.</text>
<text x="63.6" y="261.8">Подп.</text>
<text x="21" y="266.8">Разраб.</text>
<text x="21" y="271.8">Пров.</text>
<text x="21" y="276.8">Т.контр.</text>
<text x="156.9" y="276.8">Лист</text>
<text x="177.9" y="276.8">Листов</text>
<text x="198.4" y="276.8">1</text>
<text x="21" y="286.8">Н.контр.</text>
<text x="12.8" y="290.8" transform="rotate(-90 12.8 290.8)">Инв. № подл.</text>
<text x="21" y="291.8">Утв.</text>
<text x="96" y="296.8">Копировал</text>
<text x="166" y="296.8">Формат</text>
<text x="186" y="296.8">A4</text>
</g>
<g font-size="5.4">
<text x="188" y="256.8">Масштаб</text>
<text x="21.1" y="261.8">Изм.</text>
<text x="28.1" y="261.8">Лист</text>
<text x="76.1" y="261.8">Дата</text>
<text x="7.5" y="292.5" transform="rotate(-90 7.5 292.5)">КОМПАС-3Dv23Учебнаяверсия©2024ООО&quot;АСКОН-Системыпроектирования&quot;,Россия.Всеправазащищены.</text>
<text x="8.5" y="296.7">Недлякоммерческогоиспользования</text>
</g>
</svg>
